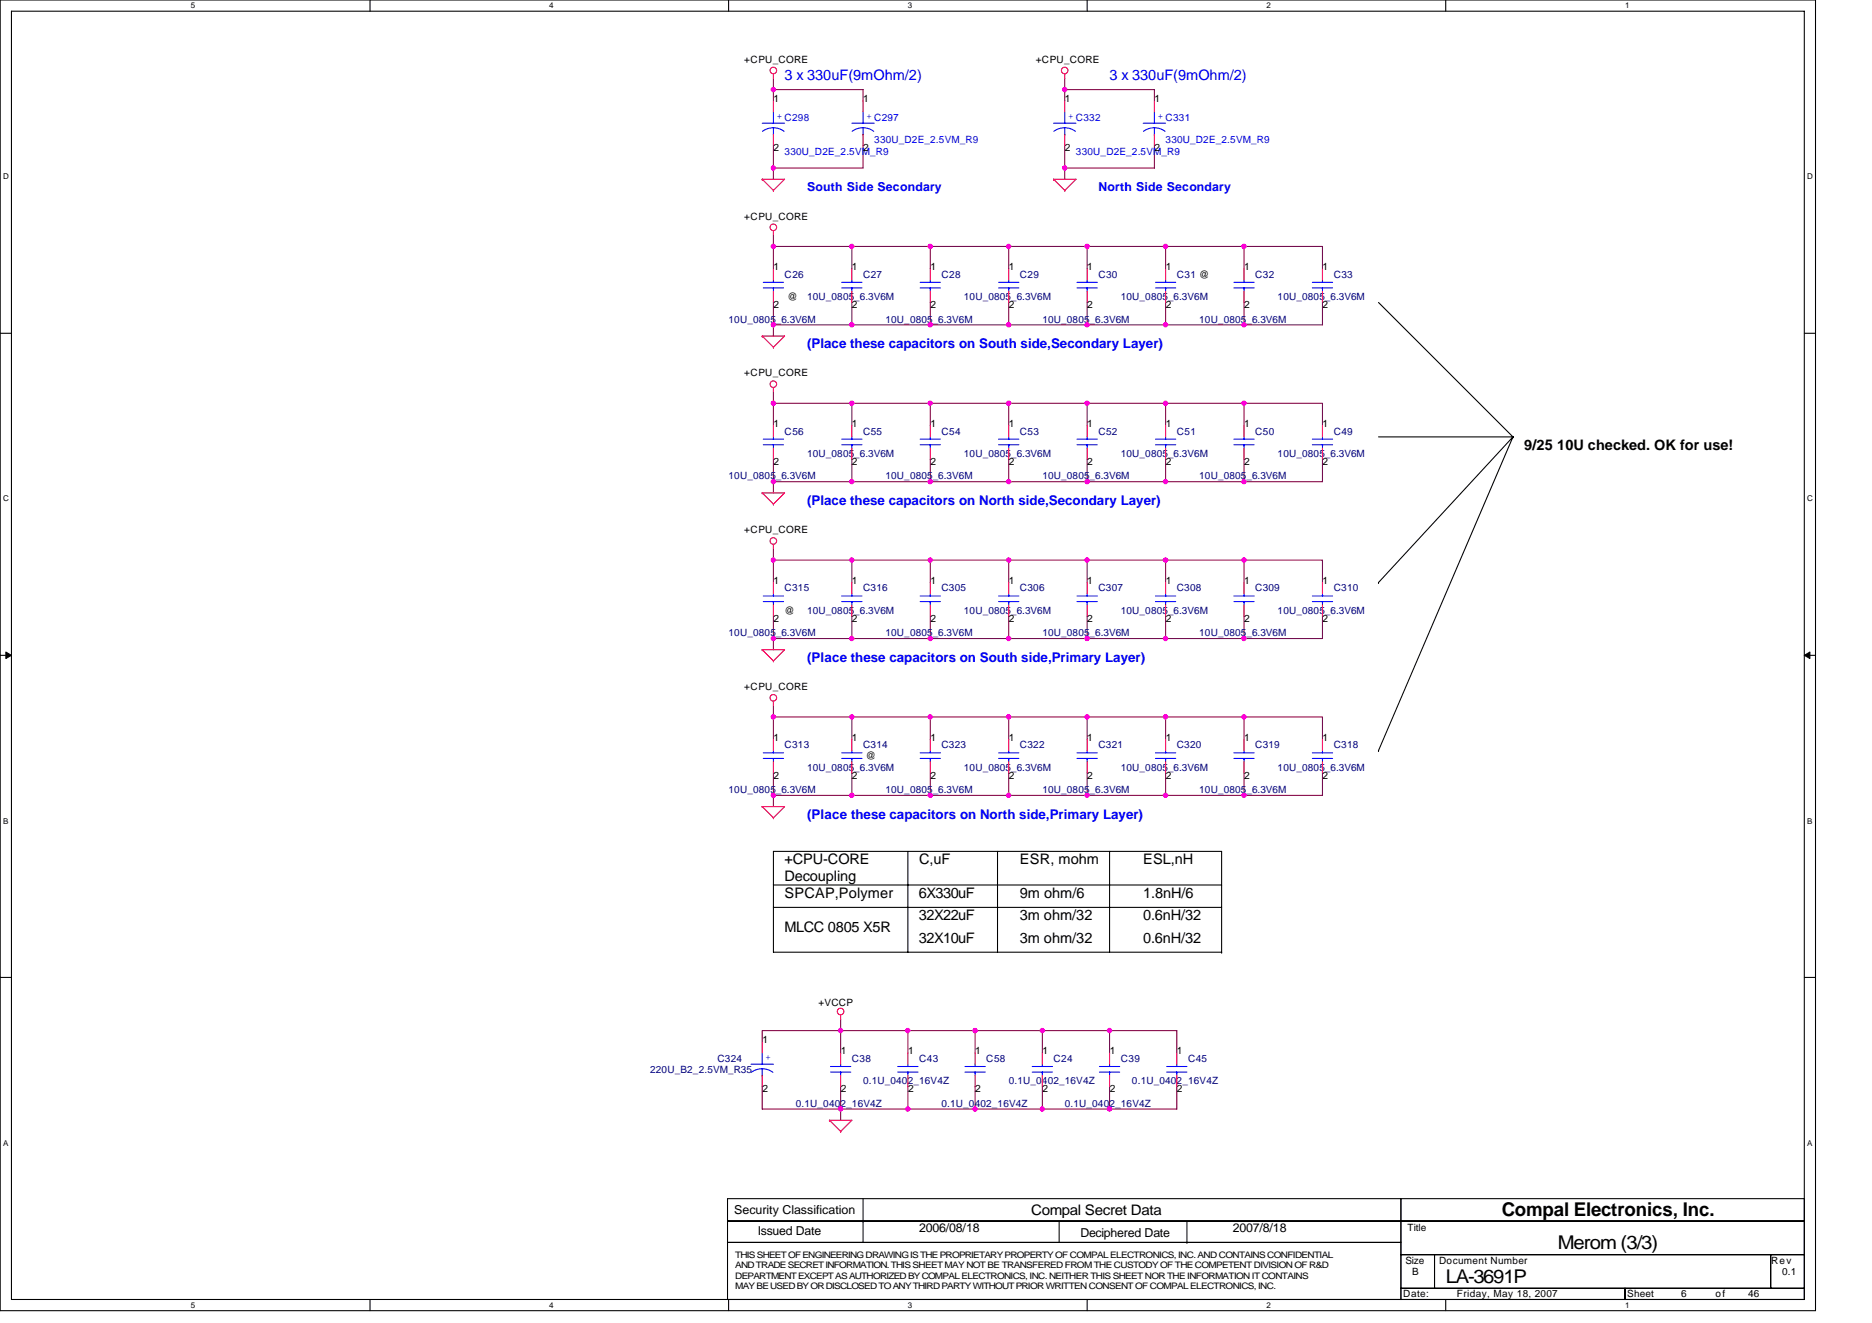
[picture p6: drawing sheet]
<svg xmlns="http://www.w3.org/2000/svg" width="297mm" height="210mm" viewBox="0 0 297 210" stroke-linecap="round" stroke-linejoin="round" font-family="sans-serif">
<path d="M0 0h288.1v208h-288.1zM1.8 1.8h284.5v204.4h-284.5z" fill="none" stroke="#000" stroke-width=".17"/>
<g fill="#fff">
<path d="M30.3 .2h.7v1.4h-.7z"/>
<path d="M30.3 206.4h.7v1.5h-.7z"/>
</g>
<path d="M58.7 0v1.8M58.7 206.2v1.8" fill="none" stroke="#000" stroke-width=".17"/>
<g fill="#fff">
<path d="M87.2 .2h.7v1.4h-.7z"/>
<path d="M87.2 206.4h.7v1.5h-.7z"/>
</g>
<path d="M115.6 0v1.8M115.6 206.2v1.8" fill="none" stroke="#000" stroke-width=".17"/>
<g fill="#fff">
<path d="M144.1 .2h.7v1.4h-.7z"/>
<path d="M144.1 206.4h.7v1.5h-.7z"/>
</g>
<path d="M172.5 0v1.8M172.5 206.2v1.8" fill="none" stroke="#000" stroke-width=".17"/>
<g fill="#fff">
<path d="M201 .2h.7v1.4h-.7z"/>
<path d="M201 206.4h.7v1.5h-.7z"/>
</g>
<path d="M229.4 0v1.8M229.4 206.2v1.8" fill="none" stroke="#000" stroke-width=".17"/>
<g fill="#fff">
<path d="M257.8 .2h.7v1.4h-.7z"/>
<path d="M257.8 206.4h.7v1.5h-.7z"/>
<path d="M.5 27.3h.9v1.4h-.9z"/>
<path d="M286.7 27.3h1v1.4h-1z"/>
<path d="M.5 78.4h.9v1.5h-.9z"/>
<path d="M286.7 78.4h1v1.5h-1z"/>
</g>
<path d="M0 52.9h1.8M286.3 52.9h1.8" fill="none" stroke="#000" stroke-width=".17"/>
<g fill="#fff">
<path d="M.5 129.6h.8v1.4h-.8z"/>
<path d="M286.7 129.6h.9v1.4h-.9z"/>
</g>
<path d="M0 104h1.8M286.3 104h1.8" fill="none" stroke="#000" stroke-width=".17"/>
<path d="M.9 103.5l.9 .5-.9 .5zM286.3 104l.9-.5v1z" fill="#000" stroke="#000" stroke-width=".16"/>
<g fill="#fff">
<path d="M.5 180.7h.8v1.4h-.8z"/>
<path d="M286.7 180.7h.9v1.4h-.9z"/>
</g>
<g fill="none" stroke="#000" stroke-width=".17">
<path d="M218.7 48l21.4 21.3M218.7 69.3h21.4M240.1 69.3h.1M240.1 69.3l-21.4 23.2M240.1 69.3l-21.4 49.8M218.7 92.5h.1M218.7 119.1h.1M122.7 135.1h71.1v16h-71.1zM144.1 135.1v16M158.3 135.1v16M176.1 135.1v16M0 155.1h1.8"/>
<path d="M122.7 140.5h71.1M122.7 144h71.1M193.8 151.1h.1M286.3 155.1h1.8M115.4 190.2h106.9v3.6h-106.9zM115.4 193.8h106.9v3.4h-106.9zM115.4 197.2h106.9v9h-106.9zM136.9 193.8h.1M136.9 193.8v3.4M136.9 190.2v3.6M168.1 193.8v3.4M188.3 197.2h.1"/>
<path d="M188.3 193.8v3.4M222.3 190.2h64v3.6h-64zM222.3 193.8h64v5.3h-64zM222.3 199.1h5.3v5.4h-5.3zM227.6 199.1h53.4v5.4h-53.4zM281 199.1h5.3v5.4h-5.3zM222.3 204.5h35.5v1.7h-35.5zM257.8 204.5h28.5v1.7h-28.5z"/>
</g>
<g fill="none" stroke="#800040" stroke-width=".17">
<path d="M122.7 14.2h14.2v1.8M122.7 12.4v1.8M122.7 14.2v1.8M168.9 14.2h14.3v1.8M168.9 14.2v1.8M168.9 12.4v1.8M122.7 39.1h12.5M122.7 26.7v1.7M122.7 39.1v3.6M122.7 37.3v1.8M122.7 23.1v3.6M135.2 39.1h12.4"/>
<path d="M135.2 39.1v3.6M136.9 23.1v3.6h-14.2M147.6 39.1h12.5M147.6 39.1v3.6M160.1 39.1v3.6M160.1 39.1h12.4M168.9 26.7v1.7M168.9 23.1v3.6M172.5 39.1h12.5M172.5 39.1v3.6M183.2 23.1v3.6h-14.3M185 39.1v3.6"/>
<path d="M185 39.1h12.4M197.4 39.1h12.4v3.6M197.4 39.1v3.6M122.7 51.6v1.7M122.7 51.6h12.5M122.7 48v3.6M135.2 51.6h12.4M135.2 48v3.6M147.6 48v3.6M147.6 51.6h12.5M160.1 48v3.6M160.1 51.6h12.4"/>
<path d="M172.5 48v3.6M172.5 51.6h12.5M185 51.6h12.4M185 48v3.6M197.4 48v3.6M209.8 48v3.6h-12.4M122.7 62.2v5.4M122.7 76.5v1.7M122.7 72.9v3.6M122.7 64h12.5M122.7 76.5h12.5M135.2 64v3.6"/>
<path d="M135.2 64h12.4M135.2 72.9v3.6M135.2 76.5h12.4M147.6 64v3.6M147.6 76.5h12.5M147.6 64h12.5M147.6 72.9v3.6M160.1 64h12.4v3.6M160.1 64v3.6M160.1 72.9v3.6M160.1 76.5h12.4M172.5 64h12.5"/>
<path d="M172.5 72.9v3.6M172.5 76.5h12.5M185 76.5h12.4M185 64h12.4M185 64v3.6M185 72.9v3.6M197.4 64h12.4v3.6M197.4 64v3.6M197.4 72.9v3.6M209.8 72.9v3.6h-12.4M122.7 88.9h12.5M122.7 88.9v3.6"/>
<path d="M122.7 97.8v3.5M122.7 87.1v1.8M135.2 88.9h12.4M135.2 97.8v3.5M135.2 88.9v3.6M147.6 88.9v3.6M147.6 88.9h12.5M147.6 97.8v3.5M160.1 88.9v3.6M160.1 97.8v3.5M160.1 88.9h12.4M172.5 88.9h12.5"/>
<path d="M172.5 97.8v3.5M172.5 88.9v3.6M185 88.9v3.6M185 97.8v3.5M185 88.9h12.4M197.4 88.9h12.4v3.6M197.4 88.9v3.6M197.4 97.8v3.5M209.8 97.8v3.5h-12.4M122.7 113.8v3.5M122.7 113.8h12.5M122.7 101.3h12.5"/>
<path d="M122.7 112v1.8M122.7 101.3v1.8M135.2 101.3h12.4M135.2 113.8v3.5M135.2 113.8h12.4M147.6 113.8v3.5M147.6 101.3h12.5M147.6 113.8h12.5M160.1 113.8v3.5M160.1 113.8h12.4M160.1 101.3h12.4M172.5 101.3h12.5"/>
<path d="M172.5 113.8h12.5M172.5 113.8v3.5M185 113.8v3.5M185 101.3h12.4M185 113.8h12.4M197.4 113.8h12.4v3.5M197.4 113.8v3.5M122.7 122.7v3.5M122.7 126.2h12.5M122.7 126.2v1.8M135.2 122.7v3.5M135.2 126.2h24.9"/>
<path d="M147.6 122.7v3.5M160.1 122.7v3.5M160.1 126.2h12.4M172.5 122.7v3.5h12.5M185 122.7v3.5M185 126.2h12.4M197.4 122.7v3.5M209.8 122.7v3.5h-12.4M120.9 172.5v3.5h12.5M133.4 163.6v3.5M133.4 163.6h10.7M133.4 176h10.7"/>
<path d="M133.4 176v1.8M133.4 172.5v3.5M133.4 161.8v1.8M133.4 163.6h-12.5v1.8M133.4 176h.1M144.1 163.6h10.6M144.1 172.5v3.5M144.1 163.6v3.5M144.1 176h10.6M154.7 163.6h10.7M154.7 163.6v3.5M154.7 176h10.7"/>
<path d="M154.7 172.5v3.5M165.4 163.6v3.5M165.4 163.6h10.7M165.4 176h10.7M165.4 172.5v3.5M176.1 163.6h10.6v3.5M176.1 163.6v3.5M176.1 172.5h.1M176.1 172.5v3.5M186.7 172.5v3.5h-10.6"/>
</g>
<g fill="none" stroke="#f00" stroke-width=".17">
<path d="M122.7 11.7v.7M122.7 16v1.8M136.9 16v1.8M168.9 11.7v.7M168.9 16v1.8M183.2 16v1.8M120.9 28.4h3.6l-1.8 1.8M120.9 28.4h.1M120.9 28.4l1.8 1.8M122.7 36.6v.7M122.7 30.2h.1M122.7 21.3v1.8"/>
<path d="M136.9 21.3v1.8M167.2 28.4h3.5l-1.8 1.8M167.2 28.4h.1M167.2 28.4l1.7 1.8M168.9 30.2h.1M168.9 21.3v1.8M183.2 21.3v1.8M120.9 53.3h3.6l-1.8 1.8M120.9 53.3h.1M120.9 53.3l1.8 1.8M122.7 55.1h.1M122.7 42.7v1.7"/>
<path d="M122.7 46.2v1.8M135.2 42.7v1.7M135.2 46.2v1.8M147.6 42.7v1.7M147.6 46.2v1.8M160.1 42.7v1.7M160.1 46.2v1.8M172.5 42.7v1.7M172.5 46.2v1.8M185 42.7v1.7M185 46.2v1.8M197.4 42.7v1.7"/>
<path d="M197.4 46.2v1.8M209.8 42.7v1.7M209.8 46.2v1.8M120.9 78.2h3.6l-1.8 1.8M120.9 78.2h.1M120.9 78.2l1.8 1.8M122.7 61.5v.7M122.7 67.6v1.7M122.7 71.1v1.8M135.2 67.6v1.7M135.2 71.1v1.8M147.6 67.6v1.7"/>
<path d="M147.6 71.1v1.8M160.1 67.6v1.7M160.1 71.1v1.8M172.5 67.6v1.7M172.5 71.1v1.8M185 67.6v1.7M185 71.1v1.8M197.4 67.6v1.7M197.4 71.1v1.8M209.8 67.6v1.7M209.8 71.1v1.8M122.7 86.4v.7"/>
<path d="M122.7 80h.1M122.7 92.5v1.7M122.7 96v1.8M135.2 92.5v1.7M135.2 96v1.8M147.6 92.5v1.7M147.6 96v1.8M160.1 92.5v1.7M160.1 96v1.8M172.5 92.5v1.7M172.5 96v1.8M185 92.5v1.7"/>
<path d="M185 96v1.8M197.4 92.5v1.7M197.4 96v1.8M209.8 92.5v1.7M209.8 96v1.8M120.9 103.1h3.6l-1.8 1.8M120.9 103.1h.1M120.9 103.1l1.8 1.8M122.7 111.3v.7M122.7 104.9h.1M122.7 117.3v1.8M135.2 117.3v1.8"/>
<path d="M147.6 117.3v1.8M160.1 117.3v1.8M172.5 117.3v1.8M185 117.3v1.8M197.4 117.3v1.8M209.8 117.3v1.8M120.9 128h3.6l-1.8 1.8M120.9 128h.1M120.9 128l1.8 1.8M122.7 129.8h.1M122.7 120.9v1.8M135.2 120.9v1.8"/>
<path d="M147.6 120.9v1.8M160.1 120.9v1.8M172.5 120.9v1.8M185 120.9v1.8M197.4 120.9v1.8M209.8 120.9v1.8M120.9 165.4v1.7M120.9 170.7v1.8M131.6 177.8h3.6l-1.8 1.8M131.6 177.8h.1M131.6 177.8l1.8 1.8M133.4 161.1v.7"/>
<path d="M133.4 179.6h.1M133.4 167.1v1.8M133.4 170.7v1.8M144.1 167.1v1.8M144.1 170.7v1.8M154.7 167.1v1.8M154.7 170.7v1.8M165.4 167.1v1.8M165.4 170.7v1.8M176.1 167.1v1.8M176.1 170.7v1.8M186.7 167.1v1.8"/>
<path d="M186.7 170.7v1.8"/>
<circle cx="122.7" cy="11.2" r=".52"/>
<circle cx="168.9" cy="11.2" r=".52"/>
<circle cx="122.7" cy="36.1" r=".52"/>
<circle cx="122.7" cy="61" r=".52"/>
<circle cx="122.7" cy="85.9" r=".52"/>
<circle cx="122.7" cy="110.8" r=".52"/>
<circle cx="133.4" cy="160.5" r=".52"/>
</g>
<g fill="none" stroke="#00f" stroke-width=".17">
<path d="M120.9 19.6h3.6M122.7 17.8v1.8M135.2 19.6h3.5M136.9 17.8v1.8M167.2 19.6h3.5M168.9 17.8v1.8M181.4 19.6h3.6M183.2 17.8v1.8M121 20.8a2.86 2.86 0 0 1 3.4 0M122.7 21.3h.1M122.7 20.3v1M136.9 20.3l1.1 .2 .6 .3"/>
<path d="M136.9 20.3l-1.1 .2-.6 .3M136.9 21.3h.1M136.9 20.3v1M167.2 20.8a2.86 2.86 0 0 1 3.4 0M168.9 21.3h.1M168.9 20.3v1M181.4 20.8a2.86 2.86 0 0 1 3.5 0M183.2 21.3h.1M183.2 20.3v1M121.1 45.7h3.2M121.1 44.8h3.2M122.7 44.4v.4"/>
<path d="M122.7 45.7h.1M122.7 45.7v.5M133.6 45.7h3.2M133.6 44.8h3.2M135.2 44.4v.4M135.2 45.7h.1M135.2 45.7v.5M146 45.7h3.2M146 44.8h3.2M147.6 44.4v.4M147.6 45.7h.1M147.6 45.7v.5"/>
<path d="M158.5 45.7h3.2M158.5 44.8h3.2M160.1 44.4v.4M160.1 45.7h.1M160.1 45.7v.5M170.9 45.7h3.2M170.9 44.8h3.2M172.5 44.4v.4M172.5 45.7h.1M172.5 45.7v.5M183.3 45.7h3.3M183.3 44.8h3.3"/>
<path d="M185 44.4v.4M185 45.7h.1M185 45.7v.5M195.8 45.7h3.2M195.8 44.8h3.2M197.4 44.4v.4M197.4 45.7h.1M197.4 45.7v.5M208.2 45.7h3.3M208.2 44.8h3.3M209.8 44.4v.4M209.8 45.7h.1"/>
<path d="M209.8 45.7v.5M121.1 70.6h3.2M121.1 69.7h3.2M122.7 69.3v.4M122.7 70.6h.1M122.7 70.6v.5M133.6 70.6h3.2M133.6 69.7h3.2M135.2 69.3v.4M135.2 70.6h.1M135.2 70.6v.5M146 70.6h3.2"/>
<path d="M146 69.7h3.2M147.6 69.3v.4M147.6 70.6h.1M147.6 70.6v.5M158.5 70.6h3.2M158.5 69.7h3.2M160.1 69.3v.4M160.1 70.6h.1M160.1 70.6v.5M170.9 70.6h3.2M170.9 69.7h3.2M172.5 69.3v.4"/>
<path d="M172.5 70.6h.1M172.5 70.6v.5M183.3 70.6h3.3M183.3 69.7h3.3M185 69.3v.4M185 70.6h.1M185 70.6v.5M195.8 70.6h3.2M195.8 69.7h3.2M197.4 69.3v.4M197.4 70.6h.1M197.4 70.6v.5"/>
<path d="M208.2 70.6h3.3M208.2 69.7h3.3M209.8 69.3v.4M209.8 70.6h.1M209.8 70.6v.5M121.1 95.5h3.2M121.1 94.6h3.2M122.7 94.2v.4M122.7 95.5h.1M122.7 95.5v.5M133.6 95.5h3.2M133.6 94.6h3.2"/>
<path d="M135.2 94.2v.4M135.2 95.5h.1M135.2 95.5v.5M146 95.5h3.2M146 94.6h3.2M147.6 94.2v.4M147.6 95.5h.1M147.6 95.5v.5M158.5 95.5h3.2M158.5 94.6h3.2M160.1 94.2v.4M160.1 95.5h.1"/>
<path d="M160.1 95.5v.5M170.9 95.5h3.2M170.9 94.6h3.2M172.5 94.2v.4M172.5 95.5h.1M172.5 95.5v.5M183.3 95.5h3.3M183.3 94.6h3.3M185 94.2v.4M185 95.5h.1M185 95.5v.5M195.8 95.5h3.2"/>
<path d="M195.8 94.6h3.2M197.4 94.2v.4M197.4 95.5h.1M197.4 95.5v.5M208.2 95.5h3.3M208.2 94.6h3.3M209.8 94.2v.4M209.8 95.5h.1M209.8 95.5v.5M121.1 119.5h3.2M122.7 119.1v.4M133.6 119.5h3.2"/>
<path d="M135.2 119.1v.4M146 119.5h3.2M147.6 119.1v.4M158.5 119.5h3.2M160.1 119.1v.4M170.9 119.5h3.2M172.5 119.1v.4M183.3 119.5h3.3M185 119.1v.4M195.8 119.5h3.2M197.4 119.1v.4M208.2 119.5h3.3"/>
<path d="M209.8 119.1v.4M121.1 120.4h3.2M122.7 120.4h.1M122.7 120.4v.5M133.6 120.4h3.2M135.2 120.4h.1M135.2 120.4v.5M146 120.4h3.2M147.6 120.4h.1M147.6 120.4v.5M158.5 120.4h3.2M160.1 120.4h.1"/>
<path d="M160.1 120.4v.5M170.9 120.4h3.2M172.5 120.4h.1M172.5 120.4v.5M183.3 120.4h3.3M185 120.4h.1M185 120.4v.5M195.8 120.4h3.2M197.4 120.4h.1M197.4 120.4v.5M208.2 120.4h3.3M209.8 120.4h.1"/>
<path d="M209.8 120.4v.5M119.2 168.9h3.5M119.2 170.2a2.86 2.86 0 0 1 3.4 0M120.9 167.1v1.8M120.9 170.7h.1M120.9 169.6v1.1M131.8 170.2h3.2M131.8 169.3h3.2M133.4 168.9v.4M133.4 170.2h.1M133.4 170.2v.5M142.4 170.2h3.3"/>
<path d="M142.4 169.3h3.3M144.1 168.9v.4M144.1 170.2h.1M144.1 170.2v.5M153.1 170.2h3.2M153.1 169.3h3.2M154.7 168.9v.4M154.7 170.2h.1M154.7 170.2v.5M163.8 170.2h3.2M163.8 169.3h3.2M165.4 168.9v.4"/>
<path d="M165.4 170.2h.1M165.4 170.2v.5M174.5 170.2h3.2M174.5 169.3h3.2M176.1 168.9v.4M176.1 170.2h.1M176.1 170.2v.5M185.1 170.2h3.2M185.1 169.3h3.2M186.7 168.9v.4M186.7 170.2h.1M186.7 170.2v.5"/>
</g>
<g fill="#f0f" stroke="#f0f" stroke-width=".17">
<circle cx="144" cy="163.6" r=".35"/>
<circle cx="176" cy="163.6" r=".35"/>
<circle cx="154.7" cy="163.6" r=".35"/>
<circle cx="165.4" cy="163.6" r=".35"/>
<circle cx="133.4" cy="163.6" r=".35"/>
<circle cx="165.4" cy="176" r=".35"/>
<circle cx="135.2" cy="39.1" r=".35"/>
<circle cx="147.6" cy="39.1" r=".35"/>
<circle cx="122.7" cy="39.1" r=".35"/>
<circle cx="135.2" cy="51.5" r=".35"/>
<circle cx="135.2" cy="88.9" r=".35"/>
<circle cx="135.2" cy="101.3" r=".35"/>
<circle cx="172.5" cy="101.3" r=".35"/>
<circle cx="122.7" cy="113.8" r=".35"/>
<circle cx="122.7" cy="14.2" r=".35"/>
<circle cx="168.9" cy="14.2" r=".35"/>
<circle cx="168.9" cy="26.7" r=".35"/>
<circle cx="197.4" cy="51.5" r=".35"/>
<circle cx="133.4" cy="176" r=".35"/>
<circle cx="122.7" cy="26.7" r=".35"/>
<circle cx="122.7" cy="126.2" r=".35"/>
<circle cx="122.7" cy="88.9" r=".35"/>
<circle cx="176" cy="176" r=".35"/>
<circle cx="147.6" cy="126.2" r=".35"/>
<circle cx="135.2" cy="126.2" r=".35"/>
<circle cx="172.5" cy="39.1" r=".35"/>
<circle cx="147.6" cy="51.5" r=".35"/>
<circle cx="122.7" cy="101.3" r=".35"/>
<circle cx="172.5" cy="88.9" r=".35"/>
<circle cx="172.5" cy="113.8" r=".35"/>
<circle cx="160" cy="113.8" r=".35"/>
<circle cx="197.4" cy="39.1" r=".35"/>
<circle cx="184.9" cy="39.1" r=".35"/>
<circle cx="147.6" cy="88.9" r=".35"/>
<circle cx="160" cy="88.9" r=".35"/>
<circle cx="160" cy="51.5" r=".35"/>
<circle cx="122.7" cy="51.5" r=".35"/>
<circle cx="147.6" cy="101.3" r=".35"/>
<circle cx="154.7" cy="176" r=".35"/>
<circle cx="172.5" cy="51.5" r=".35"/>
<circle cx="147.6" cy="113.8" r=".35"/>
<circle cx="184.9" cy="51.5" r=".35"/>
<circle cx="144" cy="176" r=".35"/>
<circle cx="160" cy="39.1" r=".35"/>
<circle cx="160" cy="126.2" r=".35"/>
<circle cx="135.2" cy="113.8" r=".35"/>
<circle cx="160" cy="101.3" r=".35"/>
<circle cx="172.5" cy="126.2" r=".35"/>
<circle cx="184.9" cy="76.4" r=".35"/>
<circle cx="197.4" cy="76.4" r=".35"/>
<circle cx="160" cy="64" r=".35"/>
<circle cx="147.6" cy="64" r=".35"/>
<circle cx="197.4" cy="64" r=".35"/>
<circle cx="184.9" cy="64" r=".35"/>
<circle cx="147.6" cy="76.4" r=".35"/>
<circle cx="172.5" cy="64" r=".35"/>
<circle cx="135.2" cy="64" r=".35"/>
<circle cx="122.7" cy="64" r=".35"/>
<circle cx="122.7" cy="76.4" r=".35"/>
<circle cx="135.2" cy="76.4" r=".35"/>
<circle cx="160" cy="76.4" r=".35"/>
<circle cx="172.5" cy="76.4" r=".35"/>
<circle cx="197.4" cy="101.3" r=".35"/>
<circle cx="197.4" cy="88.9" r=".35"/>
<circle cx="184.9" cy="88.9" r=".35"/>
<circle cx="184.9" cy="101.3" r=".35"/>
<circle cx="197.4" cy="126.2" r=".35"/>
<circle cx="197.4" cy="113.8" r=".35"/>
<circle cx="184.9" cy="113.8" r=".35"/>
<circle cx="184.9" cy="126.2" r=".35"/>
</g>
<g font-size="3">
<text x="238.3" y="193">Compal Electronics, Inc.</text>
<text x="229.4" y="203.6">LA-3691P</text>
<text x="247.2" y="198.3">Merom (3/3)</text>
</g>
<g font-size="2.3" fill="#00f">
<text x="124.5" y="12.7">3 x 330uF(9mOhm/2)</text>
<text x="176.1" y="12.7">3 x 330uF(9mOhm/2)</text>
</g>
<g font-size="2.3">
<text x="241.8" y="71.5">9/25 10U checked. OK for use!</text>
<text x="124.5" y="137.2">+CPU-CORE</text>
<text x="145.8" y="137.2">C,uF</text>
<text x="161.8" y="137.2">ESR, mohm</text>
<text x="181.4" y="137.2">ESL,nH</text>
<text x="124.5" y="139.9">Decoupling</text>
<text x="124.5" y="142.5">SPCAP,Polymer</text>
<text x="145.8" y="142.5">6X330uF</text>
<text x="161.8" y="142.5">9m ohm/6</text>
<text x="181.4" y="142.5">1.8nH/6</text>
<text x="124.5" y="147.9">MLCC 0805 X5R</text>
<text x="145.8" y="146.1">32X22uF</text>
<text x="145.8" y="149.6">32X10uF</text>
<text x="161.8" y="146.1">3m ohm/32</text>
<text x="161.8" y="149.6">3m ohm/32</text>
<text x="181.4" y="146.1">0.6nH/32</text>
<text x="181.4" y="149.6">0.6nH/32</text>
<text x="163.6" y="192.8">Compal Secret Data</text>
</g>
<g font-size="2.1" fill="#00f">
<text x="128.1" y="55.3">(Place these capacitors on South side,Secondary Layer)</text>
<text x="128.1" y="80.2">(Place these capacitors on North side,Secondary Layer)</text>
<text x="128.1" y="105.1">(Place these capacitors on South side,Primary Layer)</text>
<text x="128.1" y="130">(Place these capacitors on North side,Primary Layer)</text>
</g>
<g font-size="1.9" fill="#00f">
<text x="128.1" y="30.3">South Side Secondary</text>
<text x="174.3" y="30.3">North Side Secondary</text>
</g>
<g font-size="1.9">
<text x="116.5" y="192.7">Security Classification</text>
<text x="120.2" y="196.1">Issued Date</text>
<text x="145.8" y="195.6">2006/08/18</text>
<text x="171.4" y="196.3">Deciphered Date</text>
<text x="195.6" y="195.6">2007/8/18</text>
</g>
<g font-size="1.6">
<text x="118.1" y="9.9">+CPU_CORE</text>
<text x="164.3" y="9.9">+CPU_CORE</text>
<text x="122.7" y="16.2">1</text>
<text x="137" y="16.2">1</text>
<text x="169" y="16.2">1</text>
<text x="183.2" y="16.2">1</text>
<text x="122.7" y="24">2</text>
<text x="137" y="24">2</text>
<text x="169" y="24">2</text>
<text x="183.2" y="24">2</text>
<text x="118.1" y="34.8">+CPU_CORE</text>
<text x="122.7" y="42.9">1</text>
<text x="124.9" y="47.6">@</text>
<text x="135.2" y="42.9">1</text>
<text x="147.6" y="42.9">1</text>
<text x="160.1" y="42.9">1</text>
<text x="172.5" y="42.9">1</text>
<text x="185" y="42.9">1</text>
<text x="197.4" y="42.9">1</text>
<text x="209.9" y="42.9">1</text>
<text x="122.7" y="48.9">2</text>
<text x="135.2" y="48.9">2</text>
<text x="147.6" y="48.9">2</text>
<text x="160.1" y="48.9">2</text>
<text x="172.5" y="48.9">2</text>
<text x="185" y="48.9">2</text>
<text x="197.4" y="48.9">2</text>
<text x="209.9" y="48.9">2</text>
<text x="118.1" y="59.7">+CPU_CORE</text>
<text x="122.7" y="67.8">1</text>
<text x="135.2" y="67.8">1</text>
<text x="147.6" y="67.8">1</text>
<text x="160.1" y="67.8">1</text>
<text x="172.5" y="67.8">1</text>
<text x="185" y="67.8">1</text>
<text x="197.4" y="67.8">1</text>
<text x="209.9" y="67.8">1</text>
<text x="122.7" y="73.8">2</text>
<text x="135.2" y="73.8">2</text>
<text x="147.6" y="73.8">2</text>
<text x="160.1" y="73.8">2</text>
<text x="172.5" y="73.8">2</text>
<text x="185" y="73.8">2</text>
<text x="197.4" y="73.8">2</text>
<text x="209.9" y="73.8">2</text>
<text x="118.1" y="84.6">+CPU_CORE</text>
<text x="122.7" y="92.6">1</text>
<text x="135.2" y="92.6">1</text>
<text x="147.6" y="92.6">1</text>
<text x="160.1" y="92.6">1</text>
<text x="172.5" y="92.6">1</text>
<text x="185" y="92.6">1</text>
<text x="197.4" y="92.6">1</text>
<text x="209.9" y="92.6">1</text>
<text x="122.7" y="98.7">2</text>
<text x="124.5" y="97.4">@</text>
<text x="135.2" y="98.7">2</text>
<text x="147.6" y="98.7">2</text>
<text x="160.1" y="98.7">2</text>
<text x="172.5" y="98.7">2</text>
<text x="185" y="98.7">2</text>
<text x="197.4" y="98.7">2</text>
<text x="209.9" y="98.7">2</text>
<text x="118.1" y="109.5">+CPU_CORE</text>
<text x="122.7" y="117.5">1</text>
<text x="135.2" y="117.5">1</text>
<text x="147.6" y="117.5">1</text>
<text x="160.1" y="117.5">1</text>
<text x="172.5" y="117.5">1</text>
<text x="185" y="117.5">1</text>
<text x="197.4" y="117.5">1</text>
<text x="209.9" y="117.5">1</text>
<text x="122.7" y="123.6">2</text>
<text x="135.2" y="123.6">2</text>
<text x="137.4" y="120.5">@</text>
<text x="147.6" y="123.6">2</text>
<text x="160.1" y="123.6">2</text>
<text x="172.5" y="123.6">2</text>
<text x="185" y="123.6">2</text>
<text x="197.4" y="123.6">2</text>
<text x="209.9" y="123.6">2</text>
<text x="129.9" y="159.7">+VCCP</text>
<text x="121" y="165.5">1</text>
<text x="133.4" y="167.3">1</text>
<text x="144.1" y="167.3">1</text>
<text x="154.7" y="167.3">1</text>
<text x="165.4" y="167.3">1</text>
<text x="176.1" y="167.3">1</text>
<text x="186.8" y="167.3">1</text>
<text x="121" y="173.4">2</text>
<text x="133.4" y="173.4">2</text>
<text x="144.1" y="173.4">2</text>
<text x="154.7" y="173.4">2</text>
<text x="165.4" y="173.4">2</text>
<text x="176.1" y="173.4">2</text>
<text x="186.8" y="173.4">2</text>
<text x="223.3" y="195.4">Title</text>
<text x="223" y="200.6">Size</text>
<text x="224.1" y="202.3">B</text>
<text x="228.3" y="200.6">Document Number</text>
<text x="281" y="200.6">Rev</text>
<text x="282.8" y="202.3">0.1</text>
<text x="222.6" y="205.9">Date:</text>
<text x="231.2" y="205.9">Friday, May 18, 2007</text>
<text x="258.2" y="205.9">Sheet</text>
<text x="266.7" y="205.9">6</text>
<text x="272.2" y="205.9">of</text>
<text x="277.4" y="205.9">46</text>
</g>
<g font-size="1.6" fill="#00f">
<text x="123.3" y="18.9">+ C298</text>
<text x="137.5" y="18.9">+ C297</text>
<text x="138.7" y="22.8">330U_D2E_2.5VM_R9</text>
<text x="169.5" y="18.9">+ C332</text>
<text x="183.7" y="18.9">+ C331</text>
<text x="185" y="22.8">330U_D2E_2.5VM_R9</text>
<text x="124.5" y="24.5">330U_D2E_2.5VM_R9</text>
<text x="170.7" y="24.5">330U_D2E_2.5VM_R9</text>
<text x="121.5" y="168.2">+</text>
</g>
<g font-size="1.6" fill="#000080">
<text x="124.5" y="44.1">C26</text>
<text x="128.1" y="47.6">10U_0805_6.3V6M</text>
<text x="136.9" y="44.1">C27</text>
<text x="149.4" y="44.1">C28</text>
<text x="152.9" y="47.6">10U_0805_6.3V6M</text>
<text x="161.8" y="44.1">C29</text>
<text x="174.3" y="44.1">C30</text>
<text x="177.8" y="47.6">10U_0805_6.3V6M</text>
<text x="186.7" y="44.1">C31 @</text>
<text x="199.2" y="44.1">C32</text>
<text x="202.7" y="47.6">10U_0805_6.3V6M</text>
<text x="211.6" y="44.1">C33</text>
<text x="115.6" y="51.2">10U_0805_6.3V6M</text>
<text x="140.5" y="51.2">10U_0805_6.3V6M</text>
<text x="165.4" y="51.2">10U_0805_6.3V6M</text>
<text x="190.3" y="51.2">10U_0805_6.3V6M</text>
<text x="124.5" y="69">C56</text>
<text x="136.9" y="69">C55</text>
<text x="149.4" y="69">C54</text>
<text x="161.8" y="69">C53</text>
<text x="174.3" y="69">C52</text>
<text x="186.7" y="69">C51</text>
<text x="199.2" y="69">C50</text>
<text x="211.6" y="69">C49</text>
<text x="115.6" y="76.1">10U_0805_6.3V6M</text>
<text x="128.1" y="72.5">10U_0805_6.3V6M</text>
<text x="140.5" y="76.1">10U_0805_6.3V6M</text>
<text x="152.9" y="72.5">10U_0805_6.3V6M</text>
<text x="165.4" y="76.1">10U_0805_6.3V6M</text>
<text x="177.8" y="72.5">10U_0805_6.3V6M</text>
<text x="190.3" y="76.1">10U_0805_6.3V6M</text>
<text x="202.7" y="72.5">10U_0805_6.3V6M</text>
<text x="124.5" y="93.9">C315</text>
<text x="136.9" y="93.9">C316</text>
<text x="149.4" y="93.9">C305</text>
<text x="161.8" y="93.9">C306</text>
<text x="174.3" y="93.9">C307</text>
<text x="186.7" y="93.9">C308</text>
<text x="199.2" y="93.9">C309</text>
<text x="211.6" y="93.9">C310</text>
<text x="115.6" y="101">10U_0805_6.3V6M</text>
<text x="128.1" y="97.4">10U_0805_6.3V6M</text>
<text x="140.5" y="101">10U_0805_6.3V6M</text>
<text x="152.9" y="97.4">10U_0805_6.3V6M</text>
<text x="165.4" y="101">10U_0805_6.3V6M</text>
<text x="177.8" y="97.4">10U_0805_6.3V6M</text>
<text x="190.3" y="101">10U_0805_6.3V6M</text>
<text x="202.7" y="97.4">10U_0805_6.3V6M</text>
<text x="124.5" y="118.8">C313</text>
<text x="136.9" y="118.8">C314</text>
<text x="149.4" y="118.8">C323</text>
<text x="161.8" y="118.8">C322</text>
<text x="174.3" y="118.8">C321</text>
<text x="186.7" y="118.8">C320</text>
<text x="199.2" y="118.8">C319</text>
<text x="211.6" y="118.8">C318</text>
<text x="115.6" y="125.9">10U_0805_6.3V6M</text>
<text x="128.1" y="122.3">10U_0805_6.3V6M</text>
<text x="140.5" y="125.9">10U_0805_6.3V6M</text>
<text x="152.9" y="122.3">10U_0805_6.3V6M</text>
<text x="165.4" y="125.9">10U_0805_6.3V6M</text>
<text x="177.8" y="122.3">10U_0805_6.3V6M</text>
<text x="190.3" y="125.9">10U_0805_6.3V6M</text>
<text x="202.7" y="122.3">10U_0805_6.3V6M</text>
<text x="103.2" y="170.3">220U_B2_2.5VM_R35</text>
<text x="113.8" y="168.6">C324</text>
<text x="135.2" y="168.6">C38</text>
<text x="136.9" y="172.1">0.1U_0402_16V4Z</text>
<text x="145.8" y="168.6">C43</text>
<text x="156.5" y="168.6">C58</text>
<text x="160.1" y="172.1">0.1U_0402_16V4Z</text>
<text x="167.2" y="168.6">C24</text>
<text x="177.8" y="168.6">C39</text>
<text x="179.6" y="172.1">0.1U_0402_16V4Z</text>
<text x="188.5" y="168.6">C45</text>
<text x="126.3" y="175.7">0.1U_0402_16V4Z</text>
<text x="149.4" y="175.7">0.1U_0402_16V4Z</text>
<text x="168.9" y="175.7">0.1U_0402_16V4Z</text>
</g>
<g font-size="1.4">
<text x="116.7" y="199.7">THIS SHEET OF ENGINEERING DRAWING IS THE PROPRIETARY PROPERTY OF COMPAL ELECTRONICS, INC. AND CONTAINS CONFIDENTIAL</text>
<text x="116.7" y="201.3">AND TRADE SECRET INFORMATION. THIS SHEET MAY NOT BE TRANSFERED FROM THE CUSTODY OF THE COMPETENT DIVISION OF R&amp;D</text>
<text x="116.7" y="202.9">DEPARTMENT EXCEPT AS AUTHORIZED BY COMPAL ELECTRONICS, INC. NEITHER THIS SHEET NOR THE INFORMATION IT CONTAINS</text>
<text x="116.7" y="204.6">MAY BE USED BY OR DISCLOSED TO ANY THIRD PARTY WITHOUT PRIOR WRITTEN CONSENT OFCOMPAL ELECTRONICS, INC.</text>
</g>
<g font-size="1.3">
<text x="30.3" y="1.3">5</text>
<text x="87.2" y="1.3">4</text>
<text x="144.1" y="1.3">3</text>
<text x="201" y="1.3">2</text>
<text x="257.8" y="1.3">1</text>
<text x=".5" y="28.5">D</text>
<text x="286.7" y="28.5">D</text>
<text x=".5" y="79.6">C</text>
<text x="286.7" y="79.6">C</text>
<text x=".5" y="130.7">B</text>
<text x="286.7" y="130.7">B</text>
<text x=".5" y="181.8">A</text>
<text x="286.7" y="181.8">A</text>
<text x="30.3" y="207.6">5</text>
<text x="87.2" y="207.6">4</text>
<text x="144.1" y="207.6">3</text>
<text x="201" y="207.6">2</text>
<text x="257.8" y="207.6">1</text>
</g>
</svg>
